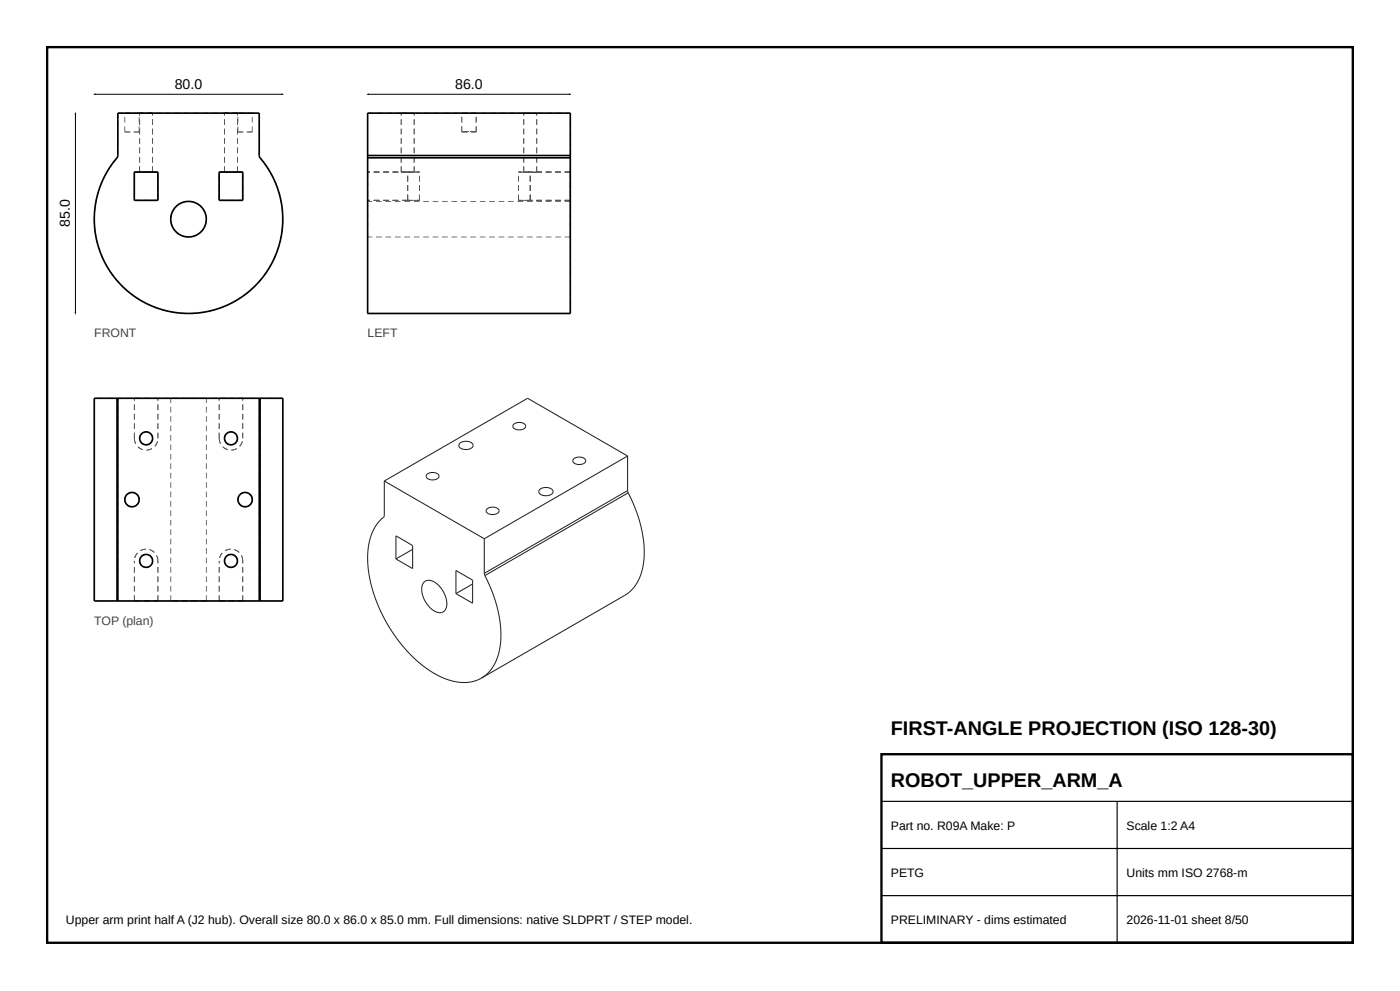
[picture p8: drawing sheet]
<svg xmlns="http://www.w3.org/2000/svg" width="297mm" height="210mm" viewBox="0 0 297 210" stroke-linecap="round" stroke-linejoin="round" font-family="sans-serif">
<path d="M10 10h277v190h-277zM187 160h100v40h-100z" fill="none" stroke="#000" stroke-width=".5"/>
<path d="M187 170h100M187 180h100M237 170v30M187 190h100" fill="none" stroke="#000" stroke-width=".25"/>
<g fill="#555">
<path d="M54.9 33h.2v.3l.2 .1-.2 .1z"/>
<path d="M24.9 33h.2l-.2 .5-.2-.1 .2-.1z"/>
<path d="M54.9 31.8h.2v1.2h-.2zM54.9 29.8h.2v1.2h-.2zM54.9 27.8h.2v1.2h-.2zM54.9 25.8h.2v1.2h-.2zM54.9 24h.2v1h-.2z"/>
<path d="M25 23.9h1.2v.2h-1.2zM27 23.9h1.2v.2h-1.2zM29 23.9h1.2v.2h-1.2zM31 23.9h1.2v.2h-1.2zM33 23.9h1.2v.2h-1.2zM35 23.9h1.2v.2h-1.2zM37 23.9h1.2v.2h-1.2zM39 23.9h1.2v.2h-1.2zM41 23.9h1.2v.2h-1.2zM43 23.9h1.2v.2h-1.2zM45 23.9h1.2v.2h-1.2zM47 23.9h1.2v.2h-1.2zM49 23.9h1.2v.2h-1.2zM51 23.9h1.2v.2h-1.2zM53 23.9h1.2v.2h-1.2z"/>
<path d="M31.2 23.9h1.2v.2h-1.2zM29.6 23.9h.8v.2h-.8z"/>
<path d="M29.6 23.9h1.2v.2h-1.2zM31.6 23.9h.8v.2h-.8z"/>
<path d="M49.2 23.9h1.2v.2h-1.2zM47.6 23.9h.8v.2h-.8z"/>
<path d="M47.6 23.9h1.2v.2h-1.2zM49.6 23.9h.8v.2h-.8z"/>
<path d="M28.3 23.9h1.2v.2h-1.2zM26.5 23.9h1v.2h-1z"/>
<path d="M26.5 23.9h1.2v.2h-1.2zM28.5 23.9h1v.2h-1z"/>
<path d="M31.2 23.9h1.2v.2h-1.2zM29.6 23.9h.8v.2h-.8z"/>
<path d="M29.6 23.9h1.2v.2h-1.2zM31.6 23.9h.8v.2h-.8z"/>
<path d="M52.3 23.9h1.2v.2h-1.2zM50.5 23.9h1v.2h-1z"/>
<path d="M50.5 23.9h1.2v.2h-1.2zM52.5 23.9h1v.2h-1z"/>
<path d="M49.2 23.9h1.2v.2h-1.2zM47.6 23.9h.8v.2h-.8z"/>
<path d="M47.6 23.9h1.2v.2h-1.2zM49.6 23.9h.8v.2h-.8z"/>
<path d="M55.1 33.5l.1-.1 .8 1-.1 .1zM56.3 35.1l.2-.1 .6 1-.1 .1-.3-.6zM57.4 36.8l.1-.1 .6 1.1-.2 .1zM58.3 38.6l.1-.1 .5 1.1-.2 .1zM59 40.4h.1l.4 1.2h-.2v-.5zM59.5 42.4l.1-.1 .3 1.2h-.2zM59.8 44.3h.2l.1 1.2h-.2v-.7zM59.9 46.3h.2v1.2h-.2zM59.8 48.3h.2l-.1 1.2h-.2zM59.5 50.3h.2l-.3 1.2-.1-.1 .2-.4zM59.1 52.2l.1 .1-.3 1.1h-.2zM58.4 54.1l.2 .1-.5 1.1-.2-.1 .4-.6zM57.5 55.9l.2 .1-.6 1-.1-.1zM56.5 57.6l.2 .1-.7 1-.2-.1zM55.3 59.2l.2 .1-.8 .9-.2-.1 .4-.3zM53.1 61.5l.9-.8 .1 .1-.9 .8zM51.6 62.7l.6-.4 .3-.3 .1 .1-.9 .7zM49.9 63.8l1-.6 .1 .1-1 .6zM48.1 64.7l1.1-.5 .1 .1-1.1 .5zM46.2 65.4l.5-.1 .7-.3v.2l-1.1 .4zM44.3 65.9l1.2-.3v.2l-1.1 .3zM42.4 66.3h.7l.4-.2 .1 .2-1.2 .1zM40.4 66.4l1.2-.1v.2l-1.2 .1zM38.4 66.3l1.2 .1v.2l-1.2-.1zM36.4 66.1l.5 .2h.7v.1l-1.2-.1zM34.5 65.6l1.1 .3v.2l-1.2-.3zM32.6 65l.7 .3 .4 .1v.2l-1.2-.5zM30.8 64.1l1.1 .6-.1 .1-1.1-.5zM29.1 63.1l1 .7-.1 .1-1-.6zM27.5 62l.3 .3 .6 .4-.1 .1-.9-.7zM26 60.6l.9 .9-.2 .1-.8-.8zM24.5 59.3l.1-.1 .5 .6 .3 .3-.1 .1zM23.3 57.7l.2-.1 .7 .9-.2 .2zM22.3 56l.1-.1 .6 1-.1 .1zM21.4 54.1h.2l.1 .5 .4 .6h-.2zM20.7 52.2h.2l.4 1.1-.2 .1zM20.3 50.3h.2v.7l.2 .4-.2 .1zM20 48.3h.2l.1 1.2h-.2zM19.9 46.3h.2v1.2h-.2zM20 44.3h.2l-.1 .5v.7h-.2zM20.4 42.3h.1l-.2 1.2h-.2zM20.9 40.4h.1l-.3 .7v.5l-.2-.1zM21.6 38.5l.1 .1-.4 1.1-.2-.1zM22.5 36.7l.1 .1-.5 1h-.2zM23.5 35l.2 .1-.4 .4-.3 .6-.1-.1zM24.7 33.4l.2 .1-.8 1-.1-.2z"/>
<path d="M24.9 31.8h.2v1.2h-.2zM24.9 29.8h.2v1.2h-.2zM24.9 27.8h.2v1.2h-.2zM24.9 25.8h.2v1.2h-.2zM24.9 24h.2v1h-.2z"/>
<path d="M32.3 36.4h1.2v.2h-1.2zM30.3 36.4h1.2v.2h-1.2zM28.5 36.4h1v.2h-1z"/>
<path d="M31.2 36.4h1.2v.2h-1.2zM29.6 36.4h.8v.2h-.8z"/>
<path d="M29.6 36.4h1.2v.2h-1.2zM31.6 36.4h.8v.2h-.8z"/>
<path d="M28.4 41.3h.2v1.2h-.2zM28.4 39.3h.2v1.2h-.2zM28.4 37.3h.2v1.2h-.2z"/>
<path d="M33.4 41.3h.2v1.2h-.2zM33.4 39.3h.2v1.2h-.2zM33.4 37.3h.2v1.2h-.2z"/>
<path d="M32.3 42.4h1.2v.2h-1.2zM30.3 42.4h1.2v.2h-1.2zM28.5 42.4h1v.2h-1z"/>
<path d="M40 42.6l1.2 .2-.1 .2-.6-.2h-.5zM41.9 43.2l1 .7-.1 .2-.3-.5-.6-.3zM43.2 44.7l.2-.1 .4 1.2h-.2v-.4zM43.7 46.6h.2l-.3 1.2-.1-.1 .2-.7zM43.1 48.4l.1 .2-.7 .9-.1-.2 .4-.3zM40.6 50.1h.5l.6-.4 .1 .2-1.1 .4zM38.7 49.9l.8 .3h.4l-.1 .2-.9-.2-.3-.1zM37 48.9l.1-.1 .4 .6 .5 .2-.1 .2zM36.2 47.1h.2v.5l.3 .6h-.1zM36.4 45.1h.2l-.2 .3-.1 .9h-.2zM37.1 44l.5-.5 .1 .1-.6 .4-.2 .5-.1-.2zM38.3 43l1.2-.3v.1l-.6 .1-.5 .3z"/>
<path d="M50.3 36.4h1.2v.2h-1.2zM48.3 36.4h1.2v.2h-1.2zM46.5 36.4h1v.2h-1z"/>
<path d="M49.2 36.4h1.2v.2h-1.2zM47.6 36.4h.8v.2h-.8z"/>
<path d="M47.6 36.4h1.2v.2h-1.2zM49.6 36.4h.8v.2h-.8z"/>
<path d="M51.4 41.3h.2v1.2h-.2zM51.4 39.3h.2v1.2h-.2zM51.4 37.3h.2v1.2h-.2z"/>
<path d="M50.3 42.4h1.2v.2h-1.2zM48.3 42.4h1.2v.2h-1.2zM46.5 42.4h1v.2h-1z"/>
<path d="M46.4 41.3h.2v1.2h-.2zM46.4 39.3h.2v1.2h-.2zM46.4 37.3h.2v1.2h-.2z"/>
<path d="M28.5 36.4h1.2v.2h-1.2zM30.5 36.4h1.2v.2h-1.2zM32.5 36.4h1v.2h-1z"/>
<path d="M28.4 36.5h.2v1.2h-.2zM28.4 38.5h.2v1.2h-.2zM28.4 40.5h.2v1.2h-.2z"/>
<path d="M33.4 36.5h.2v1.2h-.2zM33.4 38.5h.2v1.2h-.2zM33.4 40.5h.2v1.2h-.2z"/>
<path d="M28.5 42.4h1.2v.2h-1.2zM30.5 42.4h1.2v.2h-1.2zM32.5 42.4h1v.2h-1z"/>
<path d="M46.5 36.4h1.2v.2h-1.2zM48.5 36.4h1.2v.2h-1.2zM50.5 36.4h1v.2h-1z"/>
<path d="M51.4 36.5h.2v1.2h-.2zM51.4 38.5h.2v1.2h-.2zM51.4 40.5h.2v1.2h-.2z"/>
<path d="M46.5 42.4h1.2v.2h-1.2zM48.5 42.4h1.2v.2h-1.2zM50.5 42.4h1v.2h-1z"/>
<path d="M46.4 36.5h.2v1.2h-.2zM46.4 38.5h.2v1.2h-.2zM46.4 40.5h.2v1.2h-.2z"/>
<path d="M32.3 35.3h.2v1.2h-.2zM32.3 33.3h.2v1.2h-.2zM32.3 31.3h.2v1.2h-.2zM32.3 29.3h.2v1.2h-.2zM32.3 27.3h.2v1.2h-.2zM32.3 25.3h.2v1.2h-.2zM32.3 24h.2v.5h-.2z"/>
<path d="M50.3 35.3h.2v1.2h-.2zM50.3 33.3h.2v1.2h-.2zM50.3 31.3h.2v1.2h-.2zM50.3 29.3h.2v1.2h-.2zM50.3 27.3h.2v1.2h-.2zM50.3 25.3h.2v1.2h-.2zM50.3 24h.2v.5h-.2z"/>
<path d="M29.4 26.8h.2v1.2h-.2zM29.4 24.8h.2v1.2h-.2z"/>
<path d="M28.3 27.9h1.2v.2h-1.2zM26.5 27.9h1v.2h-1z"/>
<path d="M26.5 27.9h1.2v.2h-1.2zM28.5 27.9h1v.2h-1z"/>
<path d="M32.3 35.3h.2v1.2h-.2zM32.3 33.3h.2v1.2h-.2zM32.3 31.3h.2v1.2h-.2zM32.3 29.3h.2v1.2h-.2zM32.3 27.3h.2v1.2h-.2zM32.3 25.3h.2v1.2h-.2zM32.3 24h.2v.5h-.2z"/>
<path d="M31.2 36.4h1.2v.2h-1.2zM29.6 36.4h.8v.2h-.8z"/>
<path d="M29.6 36.4h1.2v.2h-1.2zM31.6 36.4h.8v.2h-.8z"/>
<path d="M53.4 26.8h.2v1.2h-.2zM53.4 24.8h.2v1.2h-.2z"/>
<path d="M52.3 27.9h1.2v.2h-1.2zM50.5 27.9h1v.2h-1z"/>
<path d="M50.5 27.9h1.2v.2h-1.2zM52.5 27.9h1v.2h-1z"/>
<path d="M50.3 35.3h.2v1.2h-.2zM50.3 33.3h.2v1.2h-.2zM50.3 31.3h.2v1.2h-.2zM50.3 29.3h.2v1.2h-.2zM50.3 27.3h.2v1.2h-.2zM50.3 25.3h.2v1.2h-.2zM50.3 24h.2v.5h-.2z"/>
<path d="M49.2 36.4h1.2v.2h-1.2zM47.6 36.4h.8v.2h-.8z"/>
<path d="M47.6 36.4h1.2v.2h-1.2zM49.6 36.4h.8v.2h-.8z"/>
<path d="M28.5 36.4h1.2v.2h-1.2zM30.5 36.4h1.2v.2h-1.2zM32.5 36.4h1v.2h-1z"/>
<path d="M28.4 41.3h.2v1.2h-.2zM28.4 39.3h.2v1.2h-.2zM28.4 37.3h.2v1.2h-.2z"/>
<path d="M33.4 41.3h.2v1.2h-.2zM33.4 39.3h.2v1.2h-.2zM33.4 37.3h.2v1.2h-.2z"/>
<path d="M28.5 42.4h1.2v.2h-1.2zM30.5 42.4h1.2v.2h-1.2zM32.5 42.4h1v.2h-1z"/>
<path d="M46.5 36.4h1.2v.2h-1.2zM48.5 36.4h1.2v.2h-1.2zM50.5 36.4h1v.2h-1z"/>
<path d="M51.4 41.3h.2v1.2h-.2zM51.4 39.3h.2v1.2h-.2zM51.4 37.3h.2v1.2h-.2z"/>
<path d="M46.5 42.4h1.2v.2h-1.2zM48.5 42.4h1.2v.2h-1.2zM50.5 42.4h1v.2h-1z"/>
<path d="M46.4 41.3h.2v1.2h-.2zM46.4 39.3h.2v1.2h-.2zM46.4 37.3h.2v1.2h-.2z"/>
<path d="M29.5 35.3h.2v1.2h-.2zM29.5 33.3h.2v1.2h-.2zM29.5 31.3h.2v1.2h-.2zM29.5 29.3h.2v1.2h-.2zM29.5 27.3h.2v1.2h-.2zM29.5 25.3h.2v1.2h-.2zM29.5 24h.2v.5h-.2z"/>
<path d="M47.5 35.3h.2v1.2h-.2zM47.5 33.3h.2v1.2h-.2zM47.5 31.3h.2v1.2h-.2zM47.5 29.3h.2v1.2h-.2zM47.5 27.3h.2v1.2h-.2zM47.5 25.3h.2v1.2h-.2zM47.5 24h.2v.5h-.2z"/>
<path d="M26.4 26.8h.2v1.2h-.2zM26.4 24.8h.2v1.2h-.2z"/>
<path d="M29.5 35.3h.2v1.2h-.2zM29.5 33.3h.2v1.2h-.2zM29.5 31.3h.2v1.2h-.2zM29.5 29.3h.2v1.2h-.2zM29.5 27.3h.2v1.2h-.2zM29.5 25.3h.2v1.2h-.2zM29.5 24h.2v.5h-.2z"/>
<path d="M50.4 26.8h.2v1.2h-.2zM50.4 24.8h.2v1.2h-.2z"/>
<path d="M47.5 35.3h.2v1.2h-.2zM47.5 33.3h.2v1.2h-.2zM47.5 31.3h.2v1.2h-.2zM47.5 29.3h.2v1.2h-.2zM47.5 27.3h.2v1.2h-.2zM47.5 25.3h.2v1.2h-.2zM47.5 24h.2v.5h-.2z"/>
</g>
<g fill="none" stroke="#000" stroke-width=".35">
<path d="M25 24h30v9.2a20.1 20.1 0 0 1-1.1 27.7 20.1 20.1 0 0 1-27.8 0 20.1 20.1 0 0 1-1.1-27.7zM28.5 36.5h5v6h-5zM46.5 36.5h5v6h-5z"/>
<circle cx="40" cy="46.5" r="3.8"/>
</g>
<g fill="#555">
<path d="M58.8 127.4h1.2v.2h-1.2zM56.8 127.4h1.2v.2h-1.2zM54.8 127.4h1.2v.2h-1.2zM52.8 127.4h1.2v.2h-1.2zM50.8 127.4h1.2v.2h-1.2zM48.8 127.4h1.2v.2h-1.2zM46.8 127.4h1.2v.2h-1.2zM44.8 127.4h1.2v.2h-1.2zM42.8 127.4h1.2v.2h-1.2zM40.8 127.4h1.2v.2h-1.2zM38.8 127.4h1.2v.2h-1.2zM36.8 127.4h1.2v.2h-1.2zM34.8 127.4h1.2v.2h-1.2zM32.8 127.4h1.2v.2h-1.2zM30.8 127.4h1.2v.2h-1.2zM28.8 127.4h1.2v.2h-1.2zM26.8 127.4h1.2v.2h-1.2zM24.8 127.4h1.2v.2h-1.2zM22.8 127.4h1.2v.2h-1.2zM20.8 127.4h1.2v.2h-1.2z"/>
<path d="M28.5 127.4h1.2v.2h-1.2zM30.5 127.4h1.2v.2h-1.2zM32.5 127.4h1v.2h-1z"/>
<path d="M28.5 127.4h1.2v.2h-1.2zM30.5 127.4h1.2v.2h-1.2zM32.5 127.4h1v.2h-1z"/>
<path d="M40 127.4h1.2v.2h-1.2zM42 127.4h1.2v.2h-1.2z"/>
<path d="M42.6 127.4h1.2v.2h-1.2zM40.6 127.4h1.2v.2h-1.2zM38.6 127.4h1.2v.2h-1.2zM36.6 127.4h1.2v.2h-1.2z"/>
<path d="M36.2 127.4h1.2v.2h-1.2zM38.2 127.4h1.2v.2h-1.2z"/>
<path d="M46.5 127.4h1.2v.2h-1.2zM48.5 127.4h1.2v.2h-1.2zM50.5 127.4h1v.2h-1z"/>
<path d="M46.5 127.4h1.2v.2h-1.2zM48.5 127.4h1.2v.2h-1.2zM50.5 127.4h1v.2h-1z"/>
<path d="M54.9 126.3h.2v1.2h-.2zM54.9 124.3h.2v1.2h-.2zM54.9 122.3h.2v1.2h-.2zM54.9 120.3h.2v1.2h-.2zM54.9 118.3h.2v1.2h-.2zM54.9 116.3h.2v1.2h-.2zM54.9 114.3h.2v1.2h-.2zM54.9 112.3h.2v1.2h-.2zM54.9 110.3h.2v1.2h-.2zM54.9 108.3h.2v1.2h-.2zM54.9 106.3h.2v1.2h-.2zM54.9 104.3h.2v1.2h-.2zM54.9 102.3h.2v1.2h-.2zM54.9 100.3h.2v1.2h-.2zM54.9 98.3h.2v1.2h-.2zM54.9 96.3h.2v1.2h-.2zM54.9 94.3h.2v1.2h-.2zM54.9 92.3h.2v1.2h-.2zM54.9 90.3h.2v1.2h-.2zM54.9 88.3h.2v1.2h-.2zM54.9 86.3h.2v1.2h-.2zM54.9 84.5h.2v1h-.2z"/>
<path d="M58.8 84.4h1.2v.2h-1.2zM56.8 84.4h1.2v.2h-1.2zM54.8 84.4h1.2v.2h-1.2zM52.8 84.4h1.2v.2h-1.2zM50.8 84.4h1.2v.2h-1.2zM48.8 84.4h1.2v.2h-1.2zM46.8 84.4h1.2v.2h-1.2zM44.8 84.4h1.2v.2h-1.2zM42.8 84.4h1.2v.2h-1.2zM40.8 84.4h1.2v.2h-1.2zM38.8 84.4h1.2v.2h-1.2zM36.8 84.4h1.2v.2h-1.2zM34.8 84.4h1.2v.2h-1.2zM32.8 84.4h1.2v.2h-1.2zM30.8 84.4h1.2v.2h-1.2zM28.8 84.4h1.2v.2h-1.2zM26.8 84.4h1.2v.2h-1.2zM24.8 84.4h1.2v.2h-1.2zM22.8 84.4h1.2v.2h-1.2zM20.8 84.4h1.2v.2h-1.2z"/>
<path d="M24.9 126.3h.2v1.2h-.2zM24.9 124.3h.2v1.2h-.2zM24.9 122.3h.2v1.2h-.2zM24.9 120.3h.2v1.2h-.2zM24.9 118.3h.2v1.2h-.2zM24.9 116.3h.2v1.2h-.2zM24.9 114.3h.2v1.2h-.2zM24.9 112.3h.2v1.2h-.2zM24.9 110.3h.2v1.2h-.2zM24.9 108.3h.2v1.2h-.2zM24.9 106.3h.2v1.2h-.2zM24.9 104.3h.2v1.2h-.2zM24.9 102.3h.2v1.2h-.2zM24.9 100.3h.2v1.2h-.2zM24.9 98.3h.2v1.2h-.2zM24.9 96.3h.2v1.2h-.2zM24.9 94.3h.2v1.2h-.2zM24.9 92.3h.2v1.2h-.2zM24.9 90.3h.2v1.2h-.2zM24.9 88.3h.2v1.2h-.2zM24.9 86.3h.2v1.2h-.2zM24.9 84.5h.2v1h-.2z"/>
<path d="M28.4 126.3h.2v1.2h-.2zM28.4 124.3h.2v1.2h-.2zM28.4 122.3h.2v1.2h-.2zM28.4 120.3h.2v1.2h-.2zM28.4 119h.2v.5h-.2z"/>
<path d="M33.4 126.3h.2v1.2h-.2zM33.4 124.3h.2v1.2h-.2zM33.4 122.3h.2v1.2h-.2zM33.4 120.3h.2v1.2h-.2zM33.4 119h.2v.5h-.2z"/>
<path d="M33.1 117.9l.2-.1 .1 .3 .2 .9h-.2l.1-.4zM31.7 116.5l1.1 .6-.1 .2-.4-.5-.6-.1zM29.7 116.7l1.2-.3v.2h-.8l-.3 .3zM29 117.3l.2 .1-.4 .3-.1 .7-.2-.1z"/>
<path d="M31.9 117.9l.4 .4 .2 .7h-.2l-.1-.6-.4-.4zM30 117.9l.6-.3 .6-.1v.2h-.6l-.5 .4zM29.6 118.7h.2l-.2 .4 .4 .7-.2 .1-.3-.7zM30.6 120.2l.6 .1 .5-.2v.1l-.8 .3-.4-.1zM32.3 119h.2l-.2 .6h-.1l.1-.3z"/>
<path d="M28.4 126.3h.2v1.2h-.2zM28.4 124.3h.2v1.2h-.2zM28.4 122.3h.2v1.2h-.2zM28.4 120.3h.2v1.2h-.2zM28.4 119h.2v.5h-.2z"/>
<path d="M33.4 126.3h.2v1.2h-.2zM33.4 124.3h.2v1.2h-.2zM33.4 122.3h.2v1.2h-.2zM33.4 120.3h.2v1.2h-.2zM33.4 119h.2v.5h-.2z"/>
<path d="M33.1 117.9l.2-.1 .1 .3 .2 .9h-.2l.1-.4zM31.7 116.5l1.1 .6-.1 .2-.4-.5-.6-.1zM29.7 116.7l1.2-.3v.2h-.8l-.3 .3zM29 117.3l.2 .1-.4 .3-.1 .7-.2-.1z"/>
<path d="M40 84.4h1.2v.2h-1.2zM42 84.4h1.2v.2h-1.2z"/>
<path d="M42.6 84.4h1.2v.2h-1.2zM40.6 84.4h1.2v.2h-1.2zM38.6 84.4h1.2v.2h-1.2zM36.6 84.4h1.2v.2h-1.2z"/>
<path d="M36.2 84.4h1.2v.2h-1.2zM38.2 84.4h1.2v.2h-1.2z"/>
<path d="M46.4 126.3h.2v1.2h-.2zM46.4 124.3h.2v1.2h-.2zM46.4 122.3h.2v1.2h-.2zM46.4 120.3h.2v1.2h-.2zM46.4 119h.2v.5h-.2z"/>
<path d="M51.4 126.3h.2v1.2h-.2zM51.4 124.3h.2v1.2h-.2zM51.4 122.3h.2v1.2h-.2zM51.4 120.3h.2v1.2h-.2zM51.4 119h.2v.5h-.2z"/>
<path d="M51.1 117.9l.2-.1 .1 .3 .2 .9h-.2l.1-.4zM49.7 116.5l1.1 .6-.1 .2-.4-.5-.6-.1zM47.7 116.7l1.2-.3v.2h-.8l-.3 .3zM47.1 117.2l.1 .2-.4 .3-.1 .7-.2-.1z"/>
<path d="M49.9 117.9l.4 .4 .2 .7h-.2l-.1-.6-.4-.4zM48 117.9l.6-.3 .6-.1v.2h-.6l-.5 .4zM47.6 118.7h.2l-.2 .4 .4 .7-.2 .1-.3-.7zM48.6 120.2l.6 .1 .5-.2v.1l-.8 .3-.4-.1zM50.3 119h.2l-.2 .6h-.1l.1-.3z"/>
<path d="M51.4 126.3h.2v1.2h-.2zM51.4 124.3h.2v1.2h-.2zM51.4 122.3h.2v1.2h-.2zM51.4 120.3h.2v1.2h-.2zM51.4 119h.2v.5h-.2z"/>
<path d="M46.4 126.3h.2v1.2h-.2zM46.4 124.3h.2v1.2h-.2zM46.4 122.3h.2v1.2h-.2zM46.4 120.3h.2v1.2h-.2zM46.4 119h.2v.5h-.2z"/>
<path d="M51.1 117.9l.2-.1 .1 .3 .2 .9h-.2l.1-.4zM49.7 116.5l1.1 .6-.1 .2-.4-.5-.6-.1zM47.7 116.7l1.2-.3v.2h-.8l-.3 .3zM47.1 117.2l.1 .2-.4 .3-.1 .7-.2-.1z"/>
<path d="M28.5 84.4h1.2v.2h-1.2zM30.5 84.4h1.2v.2h-1.2zM32.5 84.4h1v.2h-1z"/>
<path d="M28.5 84.4h1.2v.2h-1.2zM30.5 84.4h1.2v.2h-1.2zM32.5 84.4h1v.2h-1z"/>
<path d="M46.5 84.4h1.2v.2h-1.2zM48.5 84.4h1.2v.2h-1.2zM50.5 84.4h1v.2h-1z"/>
<path d="M46.5 84.4h1.2v.2h-1.2zM48.5 84.4h1.2v.2h-1.2zM50.5 84.4h1v.2h-1z"/>
<path d="M29 105l.1-.2 .4 .5 .1 .7h-.2v-.7zM27.2 104.6l.4-.2h.8v.2l-.7-.1-.4 .3zM26.6 105.2l.2 .1-.3 .3 .1 .8h-.1l-.1-.8zM26.9 107.1l.1-.1 .3 .4h.7v.2l-.7-.2zM29.4 106.3l.2 .1-.1 .3-.7 .7-.1-.2 .5-.3z"/>
<path d="M32.3 93h.2l-.1 .3-.5 .8-.1-.1 .4-.4zM30 94l.1-.1 .5 .4h.6v.1h-.6zM29.8 92.1l.2 .1-.4 .6 .2 .5h-.2l-.1-.5zM30.5 91.6l.8-.1 .4 .2v.2l-.5-.3-.6 .2zM32.2 92.4h.1l.2 .6h-.2v-.3z"/>
<path d="M53 105l.1-.2 .4 .5 .1 .7h-.2v-.7zM51.2 104.6l.4-.2h.8v.2l-.7-.1-.4 .3zM50.6 105.2l.2 .1-.3 .3 .1 .8h-.1l-.1-.8zM50.9 107.1l.1-.1 .3 .4h.7v.2l-.7-.2zM53.4 106.3l.2 .1-.1 .3-.7 .7-.1-.2 .5-.3z"/>
<path d="M50.3 93h.2l-.1 .3-.5 .8-.1-.1 .4-.4zM48 94l.1-.1 .5 .4h.6v.1h-.6zM47.8 92.1l.2 .1-.4 .6 .2 .5h-.2l-.1-.5zM48.5 91.6l.8-.1 .4 .2v.2l-.5-.3-.6 .2zM50.2 92.4h.1l.2 .6h-.2v-.3z"/>
<path d="M28.4 91.8h.2v1.2h-.2zM28.4 89.8h.2v1.2h-.2zM28.4 87.8h.2v1.2h-.2zM28.4 85.8h.2v1.2h-.2zM28.4 84.5h.2v.5h-.2z"/>
<path d="M28.4 93h.2l-.1 .4 .4 .7-.2 .1zM29.2 94.8l.1-.1 .5 .5 .5 .1v.2zM31.1 95.4l.8-.1 .3-.2 .1 .1-.8 .3-.4 .1zM33.3 93.6h.2l-.1 .3-.5 .8-.1-.1 .4-.4z"/>
<path d="M33.4 91.8h.2v1.2h-.2zM33.4 89.8h.2v1.2h-.2zM33.4 87.8h.2v1.2h-.2zM33.4 85.8h.2v1.2h-.2zM33.4 84.5h.2v.5h-.2z"/>
<path d="M28.4 91.8h.2v1.2h-.2zM28.4 89.8h.2v1.2h-.2zM28.4 87.8h.2v1.2h-.2zM28.4 85.8h.2v1.2h-.2zM28.4 84.5h.2v.5h-.2z"/>
<path d="M33.4 91.8h.2v1.2h-.2zM33.4 89.8h.2v1.2h-.2zM33.4 87.8h.2v1.2h-.2zM33.4 85.8h.2v1.2h-.2zM33.4 84.5h.2v.5h-.2z"/>
<path d="M28.4 93h.2l-.1 .4 .4 .7-.2 .1zM29.2 94.8l.1-.1 .5 .5 .5 .1v.2zM31.1 95.4l.8-.1 .3-.2 .1 .1-.8 .3-.4 .1zM33.3 93.6h.2l-.1 .3-.5 .8-.1-.1 .4-.4z"/>
<path d="M46.4 91.8h.2v1.2h-.2zM46.4 89.8h.2v1.2h-.2zM46.4 87.8h.2v1.2h-.2zM46.4 85.8h.2v1.2h-.2zM46.4 84.5h.2v.5h-.2z"/>
<path d="M46.4 93h.2l-.1 .4 .4 .7-.2 .1zM47.2 94.8l.1-.1 .5 .5 .5 .1v.2zM49.1 95.4l.8-.1 .3-.2 .1 .1-.8 .3-.4 .1zM51.3 93.6h.2l-.1 .3-.5 .8-.1-.1 .4-.4z"/>
<path d="M51.4 91.8h.2v1.2h-.2zM51.4 89.8h.2v1.2h-.2zM51.4 87.8h.2v1.2h-.2zM51.4 85.8h.2v1.2h-.2zM51.4 84.5h.2v.5h-.2z"/>
<path d="M51.4 91.8h.2v1.2h-.2zM51.4 89.8h.2v1.2h-.2zM51.4 87.8h.2v1.2h-.2zM51.4 85.8h.2v1.2h-.2zM51.4 84.5h.2v.5h-.2z"/>
<path d="M46.4 91.8h.2v1.2h-.2zM46.4 89.8h.2v1.2h-.2zM46.4 87.8h.2v1.2h-.2zM46.4 85.8h.2v1.2h-.2zM46.4 84.5h.2v.5h-.2z"/>
<path d="M46.4 93h.2l-.1 .4 .4 .7-.2 .1zM47.2 94.8l.1-.1 .5 .5 .5 .1v.2zM49.1 95.4l.8-.1 .3-.2 .1 .1-.8 .3-.4 .1zM51.3 93.6h.2l-.1 .3-.5 .8-.1-.1 .4-.4z"/>
<path d="M43.7 126.3h.2v1.2h-.2zM43.7 124.3h.2v1.2h-.2zM43.7 122.3h.2v1.2h-.2zM43.7 120.3h.2v1.2h-.2zM43.7 118.3h.2v1.2h-.2zM43.7 116.3h.2v1.2h-.2zM43.7 114.3h.2v1.2h-.2zM43.7 112.3h.2v1.2h-.2zM43.7 110.3h.2v1.2h-.2zM43.7 108.3h.2v1.2h-.2zM43.7 106.3h.2v1.2h-.2zM43.7 104.3h.2v1.2h-.2zM43.7 102.3h.2v1.2h-.2zM43.7 100.3h.2v1.2h-.2zM43.7 98.3h.2v1.2h-.2zM43.7 96.3h.2v1.2h-.2zM43.7 94.3h.2v1.2h-.2zM43.7 92.3h.2v1.2h-.2zM43.7 90.3h.2v1.2h-.2zM43.7 88.3h.2v1.2h-.2zM43.7 86.3h.2v1.2h-.2zM43.7 84.5h.2v1h-.2z"/>
<path d="M36.1 126.3h.2v1.2h-.2zM36.1 124.3h.2v1.2h-.2zM36.1 122.3h.2v1.2h-.2zM36.1 120.3h.2v1.2h-.2zM36.1 118.3h.2v1.2h-.2zM36.1 116.3h.2v1.2h-.2zM36.1 114.3h.2v1.2h-.2zM36.1 112.3h.2v1.2h-.2zM36.1 110.3h.2v1.2h-.2zM36.1 108.3h.2v1.2h-.2zM36.1 106.3h.2v1.2h-.2zM36.1 104.3h.2v1.2h-.2zM36.1 102.3h.2v1.2h-.2zM36.1 100.3h.2v1.2h-.2zM36.1 98.3h.2v1.2h-.2zM36.1 96.3h.2v1.2h-.2zM36.1 94.3h.2v1.2h-.2zM36.1 92.3h.2v1.2h-.2zM36.1 90.3h.2v1.2h-.2zM36.1 88.3h.2v1.2h-.2zM36.1 86.3h.2v1.2h-.2zM36.1 84.5h.2v1h-.2z"/>
</g>
<g fill="none" stroke="#000" stroke-width=".35">
<path d="M24.8 84.5h-4.8v43h4.8M24.8 84.5h.2M24.8 84.5v43M25 84.5v43M25 84.5h30M55 84.5h.2M55 84.5v43M55.2 84.5h4.8v43h-4.8M55.2 84.5v43M24.8 127.5h.2M25 127.5h30M55 127.5h.2"/>
<circle cx="31" cy="93" r="1.38"/>
<circle cx="49" cy="93" r="1.38"/>
<circle cx="28" cy="106" r="1.53"/>
<circle cx="31" cy="119" r="1.38"/>
<circle cx="49" cy="119" r="1.38"/>
<circle cx="52" cy="106" r="1.53"/>
</g>
<g fill="#555">
<path d="M120.9 33h.2v.5h-.2z"/>
<path d="M77.9 33h.2v.5h-.2z"/>
<path d="M111.3 23.9h1.2v.2h-1.2z"/>
<path d="M112.7 23.9h1.2v.2h-1.2z"/>
<path d="M98.3 23.9h1.2v.2h-1.2z"/>
<path d="M99.8 23.9h1.2v.2h-1.2z"/>
<path d="M85.3 23.9h1.2v.2h-1.2z"/>
<path d="M86.7 23.9h1.2v.2h-1.2z"/>
<path d="M111.3 36.4h1.2v.2h-1.2z"/>
<path d="M112.7 36.4h1.2v.2h-1.2z"/>
<path d="M98.3 27.9h1.2v.2h-1.2z"/>
<path d="M99.8 27.9h1.2v.2h-1.2z"/>
<path d="M86.5 36.4h1.2v.2h-1.2z"/>
<path d="M85.1 36.4h1.2v.2h-1.2z"/>
<path d="M120.9 31.8h.2v1.2h-.2zM120.9 29.8h.2v1.2h-.2zM120.9 27.8h.2v1.2h-.2zM120.9 25.8h.2v1.2h-.2zM120.9 24h.2v1h-.2z"/>
<path d="M120.9 33.5h.2v1.2h-.2zM120.9 35.5h.2v1.2h-.2zM120.9 37.5h.2v1.2h-.2zM120.9 39.5h.2v1.2h-.2zM120.9 41.5h.2v1.2h-.2zM120.9 43.5h.2v1.2h-.2zM120.9 45.5h.2v1.2h-.2zM120.9 47.5h.2v1.2h-.2zM120.9 49.5h.2v1.2h-.2zM120.9 51.5h.2v1.2h-.2zM120.9 53.5h.2v1.2h-.2zM120.9 55.5h.2v1.2h-.2zM120.9 57.5h.2v1.2h-.2zM120.9 59.5h.2v1.2h-.2zM120.9 61.5h.2v1.2h-.2zM120.9 63.5h.2v1.2h-.2zM120.9 65.5h.2v1h-.2z"/>
<path d="M120.9 36.5h.2v1.2h-.2zM120.9 38.5h.2v1.2h-.2zM120.9 40.5h.2v1.2h-.2z"/>
<path d="M120.9 36.5h.2v1.2h-.2zM120.9 38.5h.2v1.2h-.2zM120.9 40.5h.2v1.2h-.2z"/>
<path d="M120.9 42.7h.2v1.2h-.2zM120.9 44.7h.2v1.2h-.2zM120.9 46.7h.2v1.2h-.2zM120.9 48.7h.2v1.2h-.2z"/>
<path d="M120.9 49.1h.2v1.2h-.2zM120.9 47.1h.2v1.2h-.2zM120.9 45.1h.2v1.2h-.2zM120.9 43.1h.2v1.2h-.2z"/>
<path d="M120.9 36.5h.2v1.2h-.2zM120.9 38.5h.2v1.2h-.2zM120.9 40.5h.2v1.2h-.2z"/>
<path d="M120.9 36.5h.2v1.2h-.2zM120.9 38.5h.2v1.2h-.2zM120.9 40.5h.2v1.2h-.2z"/>
<path d="M78 23.9h1.2v.2h-1.2zM80 23.9h1.2v.2h-1.2zM82 23.9h1.2v.2h-1.2zM84 23.9h1.2v.2h-1.2zM86 23.9h1.2v.2h-1.2zM88 23.9h1.2v.2h-1.2zM90 23.9h1.2v.2h-1.2zM92 23.9h1.2v.2h-1.2zM94 23.9h1.2v.2h-1.2zM96 23.9h1.2v.2h-1.2zM98 23.9h1.2v.2h-1.2zM100 23.9h1.2v.2h-1.2zM102 23.9h1.2v.2h-1.2zM104 23.9h1.2v.2h-1.2zM106 23.9h1.2v.2h-1.2zM108 23.9h1.2v.2h-1.2zM110 23.9h1.2v.2h-1.2zM112 23.9h1.2v.2h-1.2zM114 23.9h1.2v.2h-1.2zM116 23.9h1.2v.2h-1.2zM118 23.9h1.2v.2h-1.2zM120 23.9h1v.2h-1z"/>
<path d="M77.9 31.8h.2v1.2h-.2zM77.9 29.8h.2v1.2h-.2zM77.9 27.8h.2v1.2h-.2zM77.9 25.8h.2v1.2h-.2zM77.9 24h.2v1h-.2z"/>
<path d="M111.1 23.9h1.2v.2h-1.2zM113.1 23.9h.8v.2h-.8z"/>
<path d="M111.1 23.9h1.2v.2h-1.2zM113.1 23.9h.8v.2h-.8z"/>
<path d="M98 23.9h1.2v.2h-1.2zM100 23.9h1v.2h-1z"/>
<path d="M85.1 23.9h1.2v.2h-1.2zM87.1 23.9h.8v.2h-.8z"/>
<path d="M98 23.9h1.2v.2h-1.2zM100 23.9h1v.2h-1z"/>
<path d="M85.1 23.9h1.2v.2h-1.2zM87.1 23.9h.8v.2h-.8z"/>
<path d="M77.9 33.5h.2v1.2h-.2zM77.9 35.5h.2v1.2h-.2zM77.9 37.5h.2v1.2h-.2zM77.9 39.5h.2v1.2h-.2zM77.9 41.5h.2v1.2h-.2zM77.9 43.5h.2v1.2h-.2zM77.9 45.5h.2v1.2h-.2zM77.9 47.5h.2v1.2h-.2zM77.9 49.5h.2v1.2h-.2zM77.9 51.5h.2v1.2h-.2zM77.9 53.5h.2v1.2h-.2zM77.9 55.5h.2v1.2h-.2zM77.9 57.5h.2v1.2h-.2zM77.9 59.5h.2v1.2h-.2zM77.9 61.5h.2v1.2h-.2zM77.9 63.5h.2v1.2h-.2zM77.9 65.5h.2v1h-.2z"/>
<path d="M119.8 36.4h1.2v.2h-1.2zM117.8 36.4h1.2v.2h-1.2zM115.8 36.4h1.2v.2h-1.2zM113.8 36.4h1.2v.2h-1.2zM112.5 36.4h.5v.2h-.5z"/>
<path d="M119.8 36.4h1.2v.2h-1.2zM117.8 36.4h1.2v.2h-1.2zM115.8 36.4h1.2v.2h-1.2zM113.8 36.4h1.2v.2h-1.2zM112.5 36.4h.5v.2h-.5z"/>
<path d="M111.3 36.4h1.2v.2h-1.2zM110 36.4h.5a.26 .26 0 0 1-.3 .2 .26 .26 0 0 1-.2-.2z"/>
<path d="M110 36.4h1.2v.2h-.5a.48 .48 0 0 1-.7-.2zM112 36.4h.5v.2h-.5z"/>
<path d="M111.1 36.4h1.2v.2h-1.2zM113.1 36.4h.8v.2h-.8z"/>
<path d="M112.4 41.3h.2v1.2h-.2zM112.4 39.3h.2v1.2h-.2zM112.4 37.3h.2v1.2h-.2z"/>
<path d="M119.8 42.4h1.2v.2h-1.2zM117.8 42.4h1.2v.2h-1.2zM115.8 42.4h1.2v.2h-1.2zM113.8 42.4h1.2v.2h-1.2zM112.5 42.4h.5v.2h-.5z"/>
<path d="M112.4 41.3h.2v1.2h-.2zM112.4 39.3h.2v1.2h-.2zM112.4 37.3h.2v1.2h-.2z"/>
<path d="M119.8 42.4h1.2v.2h-1.2zM117.8 42.4h1.2v.2h-1.2zM115.8 42.4h1.2v.2h-1.2zM113.8 42.4h1.2v.2h-1.2zM112.5 42.4h.5v.2h-.5z"/>
<path d="M111.3 42.4h1.2v.2h-1.2zM110 42.4h.5a.26 .26 0 0 1-.3 .2 .26 .26 0 0 1-.2-.2z"/>
<path d="M110 42.4h1.2v.2h-.5a.48 .48 0 0 1-.7-.2zM112 42.4h.5v.2h-.5z"/>
<path d="M77.9 42.7h.2v1.2h-.2zM77.9 44.7h.2v1.2h-.2zM77.9 46.7h.2v1.2h-.2zM77.9 48.7h.2v1.2h-.2z"/>
<path d="M77.9 49.1h.2v1.2h-.2zM77.9 47.1h.2v1.2h-.2zM77.9 45.1h.2v1.2h-.2zM77.9 43.1h.2v1.2h-.2z"/>
<path d="M119.8 42.6h1.2v.2h-1.2zM117.8 42.6h1.2v.2h-1.2zM115.8 42.6h1.2v.2h-1.2zM113.8 42.6h1.2v.2h-1.2zM111.8 42.6h1.2v.2h-1.2zM109.8 42.6h1.2v.2h-1.2zM107.8 42.6h1.2v.2h-1.2zM105.8 42.6h1.2v.2h-1.2zM103.8 42.6h1.2v.2h-1.2zM101.8 42.6h1.2v.2h-1.2zM99.8 42.6h1.2v.2h-1.2zM97.8 42.6h1.2v.2h-1.2zM95.8 42.6h1.2v.2h-1.2zM93.8 42.6h1.2v.2h-1.2zM91.8 42.6h1.2v.2h-1.2zM89.8 42.6h1.2v.2h-1.2zM87.8 42.6h1.2v.2h-1.2zM85.8 42.6h1.2v.2h-1.2zM83.8 42.6h1.2v.2h-1.2zM81.8 42.6h1.2v.2h-1.2zM79.8 42.6h1.2v.2h-1.2zM78 42.6h1v.2h-1z"/>
<path d="M119.8 36.4h1.2v.2h-1.2zM117.8 36.4h1.2v.2h-1.2zM115.8 36.4h1.2v.2h-1.2zM113.8 36.4h1.2v.2h-1.2zM112.5 36.4h.5v.2h-.5z"/>
<path d="M119.8 36.4h1.2v.2h-1.2zM117.8 36.4h1.2v.2h-1.2zM115.8 36.4h1.2v.2h-1.2zM113.8 36.4h1.2v.2h-1.2zM112.5 36.4h.5v.2h-.5z"/>
<path d="M111.3 36.4h1.2v.2h-1.2zM110 36.4h.5a.26 .26 0 0 1-.3 .2 .26 .26 0 0 1-.2-.2z"/>
<path d="M110 36.4h1.2v.2h-.5a.48 .48 0 0 1-.7-.2zM112 36.4h.5v.2h-.5z"/>
<path d="M111.1 36.4h1.2v.2h-1.2zM113.1 36.4h.8v.2h-.8z"/>
<path d="M112.4 41.3h.2v1.2h-.2zM112.4 39.3h.2v1.2h-.2zM112.4 37.3h.2v1.2h-.2z"/>
<path d="M119.8 42.4h1.2v.2h-1.2zM117.8 42.4h1.2v.2h-1.2zM115.8 42.4h1.2v.2h-1.2zM113.8 42.4h1.2v.2h-1.2zM112.5 42.4h.5v.2h-.5z"/>
<path d="M119.8 42.4h1.2v.2h-1.2zM117.8 42.4h1.2v.2h-1.2zM115.8 42.4h1.2v.2h-1.2zM113.8 42.4h1.2v.2h-1.2zM112.5 42.4h.5v.2h-.5z"/>
<path d="M111.3 42.4h1.2v.2h-1.2zM110 42.4h.5a.26 .26 0 0 1-.3 .2 .26 .26 0 0 1-.2-.2z"/>
<path d="M110 42.4h1.2v.2h-.5a.48 .48 0 0 1-.7-.2zM112 42.4h.5v.2h-.5z"/>
<path d="M112.4 41.3h.2v1.2h-.2zM112.4 39.3h.2v1.2h-.2zM112.4 37.3h.2v1.2h-.2z"/>
<path d="M77.9 36.5h.2v1.2h-.2zM77.9 38.5h.2v1.2h-.2zM77.9 40.5h.2v1.2h-.2z"/>
<path d="M77.9 36.5h.2v1.2h-.2zM77.9 38.5h.2v1.2h-.2zM77.9 40.5h.2v1.2h-.2z"/>
<path d="M77.9 36.5h.2v1.2h-.2zM77.9 38.5h.2v1.2h-.2zM77.9 40.5h.2v1.2h-.2z"/>
<path d="M77.9 36.5h.2v1.2h-.2zM77.9 38.5h.2v1.2h-.2zM77.9 40.5h.2v1.2h-.2z"/>
<path d="M98 27.9h1.2v.2h-1.2zM100 27.9h1v.2h-1z"/>
<path d="M86.7 36.4h1.2v.2h-1.2zM85.1 36.4h.8v.2h-.8z"/>
<path d="M98 27.9h1.2v.2h-1.2zM100 27.9h1v.2h-1z"/>
<path d="M86.7 36.4h1.2v.2h-1.2zM85.1 36.4h.8v.2h-.8z"/>
<path d="M85.3 36.4h1.2v.2h-1.2zM83.3 36.4h1.2v.2h-1.2zM81.3 36.4h1.2v.2h-1.2zM79.3 36.4h1.2v.2h-1.2zM78 36.4h.5v.2h-.5z"/>
<path d="M86.5 36.4h1.2v.2h-1.2zM88.5 36.4h.5a.25 .25 0 0 1-.3 .2 .25 .25 0 0 1-.2-.2z"/>
<path d="M87.8 36.4h.5a.48 .48 0 0 1 .7 .2h-1.2zM86.5 36.4h.5v.2h-.5z"/>
<path d="M85.3 36.4h1.2v.2h-1.2zM83.3 36.4h1.2v.2h-1.2zM81.3 36.4h1.2v.2h-1.2zM79.3 36.4h1.2v.2h-1.2zM78 36.4h.5v.2h-.5z"/>
<path d="M85.3 42.4h1.2v.2h-1.2zM83.3 42.4h1.2v.2h-1.2zM81.3 42.4h1.2v.2h-1.2zM79.3 42.4h1.2v.2h-1.2zM78 42.4h.5v.2h-.5z"/>
<path d="M86.4 41.3h.2v1.2h-.2zM86.4 39.3h.2v1.2h-.2zM86.4 37.3h.2v1.2h-.2z"/>
<path d="M86.4 41.3h.2v1.2h-.2zM86.4 39.3h.2v1.2h-.2zM86.4 37.3h.2v1.2h-.2z"/>
<path d="M85.3 42.4h1.2v.2h-1.2zM83.3 42.4h1.2v.2h-1.2zM81.3 42.4h1.2v.2h-1.2zM79.3 42.4h1.2v.2h-1.2zM78 42.4h.5v.2h-.5z"/>
<path d="M86.5 42.4h1.2v.2h-1.2zM88.5 42.4h.5a.25 .25 0 0 1-.3 .2 .25 .25 0 0 1-.2-.2z"/>
<path d="M87.8 42.4h.5a.48 .48 0 0 1 .7 .2h-1.2zM86.5 42.4h.5v.2h-.5z"/>
<path d="M85.3 36.4h1.2v.2h-1.2zM83.3 36.4h1.2v.2h-1.2zM81.3 36.4h1.2v.2h-1.2zM79.3 36.4h1.2v.2h-1.2zM78 36.4h.5v.2h-.5z"/>
<path d="M86.5 36.4h1.2v.2h-1.2zM88.5 36.4h.5a.25 .25 0 0 1-.3 .2 .25 .25 0 0 1-.2-.2z"/>
<path d="M87.8 36.4h.5a.48 .48 0 0 1 .7 .2h-1.2zM86.5 36.4h.5v.2h-.5z"/>
<path d="M85.3 36.4h1.2v.2h-1.2zM83.3 36.4h1.2v.2h-1.2zM81.3 36.4h1.2v.2h-1.2zM79.3 36.4h1.2v.2h-1.2zM78 36.4h.5v.2h-.5z"/>
<path d="M86.4 41.3h.2v1.2h-.2zM86.4 39.3h.2v1.2h-.2zM86.4 37.3h.2v1.2h-.2z"/>
<path d="M85.3 42.4h1.2v.2h-1.2zM83.3 42.4h1.2v.2h-1.2zM81.3 42.4h1.2v.2h-1.2zM79.3 42.4h1.2v.2h-1.2zM78 42.4h.5v.2h-.5z"/>
<path d="M85.3 42.4h1.2v.2h-1.2zM83.3 42.4h1.2v.2h-1.2zM81.3 42.4h1.2v.2h-1.2zM79.3 42.4h1.2v.2h-1.2zM78 42.4h.5v.2h-.5z"/>
<path d="M86.5 42.4h1.2v.2h-1.2zM88.5 42.4h.5a.25 .25 0 0 1-.3 .2 .25 .25 0 0 1-.2-.2z"/>
<path d="M87.8 42.4h.5a.48 .48 0 0 1 .7 .2h-1.2zM86.5 42.4h.5v.2h-.5z"/>
<path d="M86.4 41.3h.2v1.2h-.2zM86.4 39.3h.2v1.2h-.2zM86.4 37.3h.2v1.2h-.2z"/>
<path d="M119.8 50.2h1.2v.2h-1.2zM117.8 50.2h1.2v.2h-1.2zM115.8 50.2h1.2v.2h-1.2zM113.8 50.2h1.2v.2h-1.2zM111.8 50.2h1.2v.2h-1.2zM109.8 50.2h1.2v.2h-1.2zM107.8 50.2h1.2v.2h-1.2zM105.8 50.2h1.2v.2h-1.2zM103.8 50.2h1.2v.2h-1.2zM101.8 50.2h1.2v.2h-1.2zM99.8 50.2h1.2v.2h-1.2zM97.8 50.2h1.2v.2h-1.2zM95.8 50.2h1.2v.2h-1.2zM93.8 50.2h1.2v.2h-1.2zM91.8 50.2h1.2v.2h-1.2zM89.8 50.2h1.2v.2h-1.2zM87.8 50.2h1.2v.2h-1.2zM85.8 50.2h1.2v.2h-1.2zM83.8 50.2h1.2v.2h-1.2zM81.8 50.2h1.2v.2h-1.2zM79.8 50.2h1.2v.2h-1.2zM78 50.2h1v.2h-1z"/>
<path d="M113.8 35.3h.2v1.2h-.2zM113.8 33.3h.2v1.2h-.2zM113.8 31.3h.2v1.2h-.2zM113.8 29.3h.2v1.2h-.2zM113.8 27.3h.2v1.2h-.2zM113.8 25.3h.2v1.2h-.2zM113.8 24h.2v.5h-.2z"/>
<path d="M111 35.3h.2v1.2h-.2zM111 33.3h.2v1.2h-.2zM111 31.3h.2v1.2h-.2zM111 29.3h.2v1.2h-.2zM111 27.3h.2v1.2h-.2zM111 25.3h.2v1.2h-.2zM111 24h.2v.5h-.2z"/>
<path d="M113.8 35.3h.2v1.2h-.2zM113.8 33.3h.2v1.2h-.2zM113.8 31.3h.2v1.2h-.2zM113.8 29.3h.2v1.2h-.2zM113.8 27.3h.2v1.2h-.2zM113.8 25.3h.2v1.2h-.2zM113.8 24h.2v.5h-.2z"/>
<path d="M111 35.3h.2v1.2h-.2zM111 33.3h.2v1.2h-.2zM111 31.3h.2v1.2h-.2zM111 29.3h.2v1.2h-.2zM111 27.3h.2v1.2h-.2zM111 25.3h.2v1.2h-.2zM111 24h.2v.5h-.2z"/>
<path d="M100.9 26.8h.2v1.2h-.2zM100.9 24.8h.2v1.2h-.2z"/>
<path d="M97.9 26.8h.2v1.2h-.2zM97.9 24.8h.2v1.2h-.2z"/>
<path d="M87.8 35.3h.2v1.2h-.2zM87.8 33.3h.2v1.2h-.2zM87.8 31.3h.2v1.2h-.2zM87.8 29.3h.2v1.2h-.2zM87.8 27.3h.2v1.2h-.2zM87.8 25.3h.2v1.2h-.2zM87.8 24h.2v.5h-.2z"/>
<path d="M85 35.3h.2v1.2h-.2zM85 33.3h.2v1.2h-.2zM85 31.3h.2v1.2h-.2zM85 29.3h.2v1.2h-.2zM85 27.3h.2v1.2h-.2zM85 25.3h.2v1.2h-.2zM85 24h.2v.5h-.2z"/>
<path d="M100.9 26.8h.2v1.2h-.2zM100.9 24.8h.2v1.2h-.2z"/>
<path d="M97.9 26.8h.2v1.2h-.2zM97.9 24.8h.2v1.2h-.2z"/>
<path d="M87.8 35.3h.2v1.2h-.2zM87.8 33.3h.2v1.2h-.2zM87.8 31.3h.2v1.2h-.2zM87.8 29.3h.2v1.2h-.2zM87.8 27.3h.2v1.2h-.2zM87.8 25.3h.2v1.2h-.2zM87.8 24h.2v.5h-.2z"/>
<path d="M85 35.3h.2v1.2h-.2zM85 33.3h.2v1.2h-.2zM85 31.3h.2v1.2h-.2zM85 29.3h.2v1.2h-.2zM85 27.3h.2v1.2h-.2zM85 25.3h.2v1.2h-.2zM85 24h.2v.5h-.2z"/>
<path d="M109.9 41.3h.2v1.2h-.2zM109.9 39.3h.2v1.2h-.2zM109.9 37.3h.2v1.2h-.2z"/>
<path d="M109.9 41.3h.2v1.2h-.2zM109.9 39.3h.2v1.2h-.2zM109.9 37.3h.2v1.2h-.2z"/>
<path d="M88.9 41.3h.2v1.2h-.2zM88.9 39.3h.2v1.2h-.2zM88.9 37.3h.2v1.2h-.2z"/>
<path d="M88.9 41.3h.2v1.2h-.2zM88.9 39.3h.2v1.2h-.2zM88.9 37.3h.2v1.2h-.2z"/>
</g>
<path d="M78 33.5v33h43v-33M78 33v.5M78 33v-9h43v9M78 33.5h43M78 33h43M121 33v.5" fill="none" stroke="#000" stroke-width=".35"/>
<g fill="none" stroke="#222" stroke-width=".22">
<path d="M97.6 94a2.02 2.02 0 0 1 2.7 .3 1.04 1.04 0 0 1-1.2 1.1 1.29 1.29 0 0 1-1.7-1.1zM109 90a1.7 1.7 0 0 1 2.5 .4 1.59 1.59 0 0 1-2.7 0zM121.7 97.3a1.71 1.71 0 0 1 2.6 .5 1.59 1.59 0 0 1-2.8 0zM133.1 96.7l-30.4 17.6M133.1 96.7v7.4M133.1 96.7l-21.2-12.2-30.4 17.5M81.5 102v7.6a10.2 10.2 0 0 0-3.5 8.2 31.2 31.2 0 0 0 9.7 21.7 16.8 16.8 0 0 0 10.6 5.3l2.3-.3 1.5-.6M81.5 102l21.2 12.3M84 113.7l3.5 2v4.9l-3.5-2zM87.5 116.5l-3.5 2.1M90.6 100.6a1.71 1.71 0 0 1 2.6 .4 1.59 1.59 0 0 1-2.8 0zM102.7 114.3v7.3"/>
<path d="M103.4 107.9a1.7 1.7 0 0 1 2.5 .5 1.59 1.59 0 0 1-2.8 0zM114.6 103.8a2.02 2.02 0 0 1 2.7 .3 1.04 1.04 0 0 1-1.2 1.1 1.29 1.29 0 0 1-1.8-1.1zM133.1 104.1l.2 .4M133.1 104.1l-30.4 17.5M133.3 104.5a24.9 24.9 0 0 1 3 16.1 8.4 8.4 0 0 1-3.8 5.7l-30.4 17.6M133.3 104.5l-30.4 17.6M89.9 123.5a1.83 1.83 0 0 1 2.6 .2 5.4 5.4 0 0 1 2.1 5.3 1.65 1.65 0 0 1-2.7 .5 5.4 5.4 0 0 1-2.2-5.6zM96.7 121l3.6 2.1v4.9l-3.6-2.1zM100.3 123.9l-3.6 2M102.7 121.6l.2 .5M102.9 122.1a24.9 24.9 0 0 1 3 16 8.4 8.4 0 0 1-3.8 5.8"/>
</g>
<path d="M20 20h40M78 20h43M16 24v42.5" fill="none" stroke="#000" stroke-width=".21"/>
<path d="M59.7 19.8l.6 .2-.6 .2zM120.7 19.8l.6 .2-.6 .2zM16 23.7l.2 .6h-.4zM19.7 20l.6-.2v.4zM77.7 20l.6-.2v.4zM15.8 66.2h.4l-.2 .6z" fill="#000"/>
<g font-size="4.2">
<text x="189" y="156">FIRST-ANGLE PROJECTION (ISO 128-30)</text>
<text x="189" y="167">ROBOT_UPPER_ARM_A</text>
</g>
<g font-size="3">
<text x="37.1" y="18.8">80.0</text>
<text x="96.6" y="18.8">86.0</text>
<text x="14.8" y="48.2" transform="rotate(-90 14.8 48.2)">85.0</text>
</g>
<g font-size="2.6" fill="#444">
<text x="20" y="71.5">FRONT</text>
<text x="78" y="71.5">LEFT</text>
<text x="20" y="132.5">TOP (plan)</text>
</g>
<g font-size="2.6">
<text x="189" y="176">Part no. R09A Make: P</text>
<text x="239" y="176">Scale 1:2 A4</text>
<text x="189" y="186">PETG</text>
<text x="239" y="186">Units mm ISO 2768-m</text>
<text x="14" y="196">Upper arm print half A (J2 hub). Overall size 80.0 x 86.0 x 85.0 mm. Full dimensions: native SLDPRT / STEP model.</text>
<text x="189" y="196">PRELIMINARY - dims estimated</text>
<text x="239" y="196">2026-11-01 sheet 8/50</text>
</g>
</svg>
